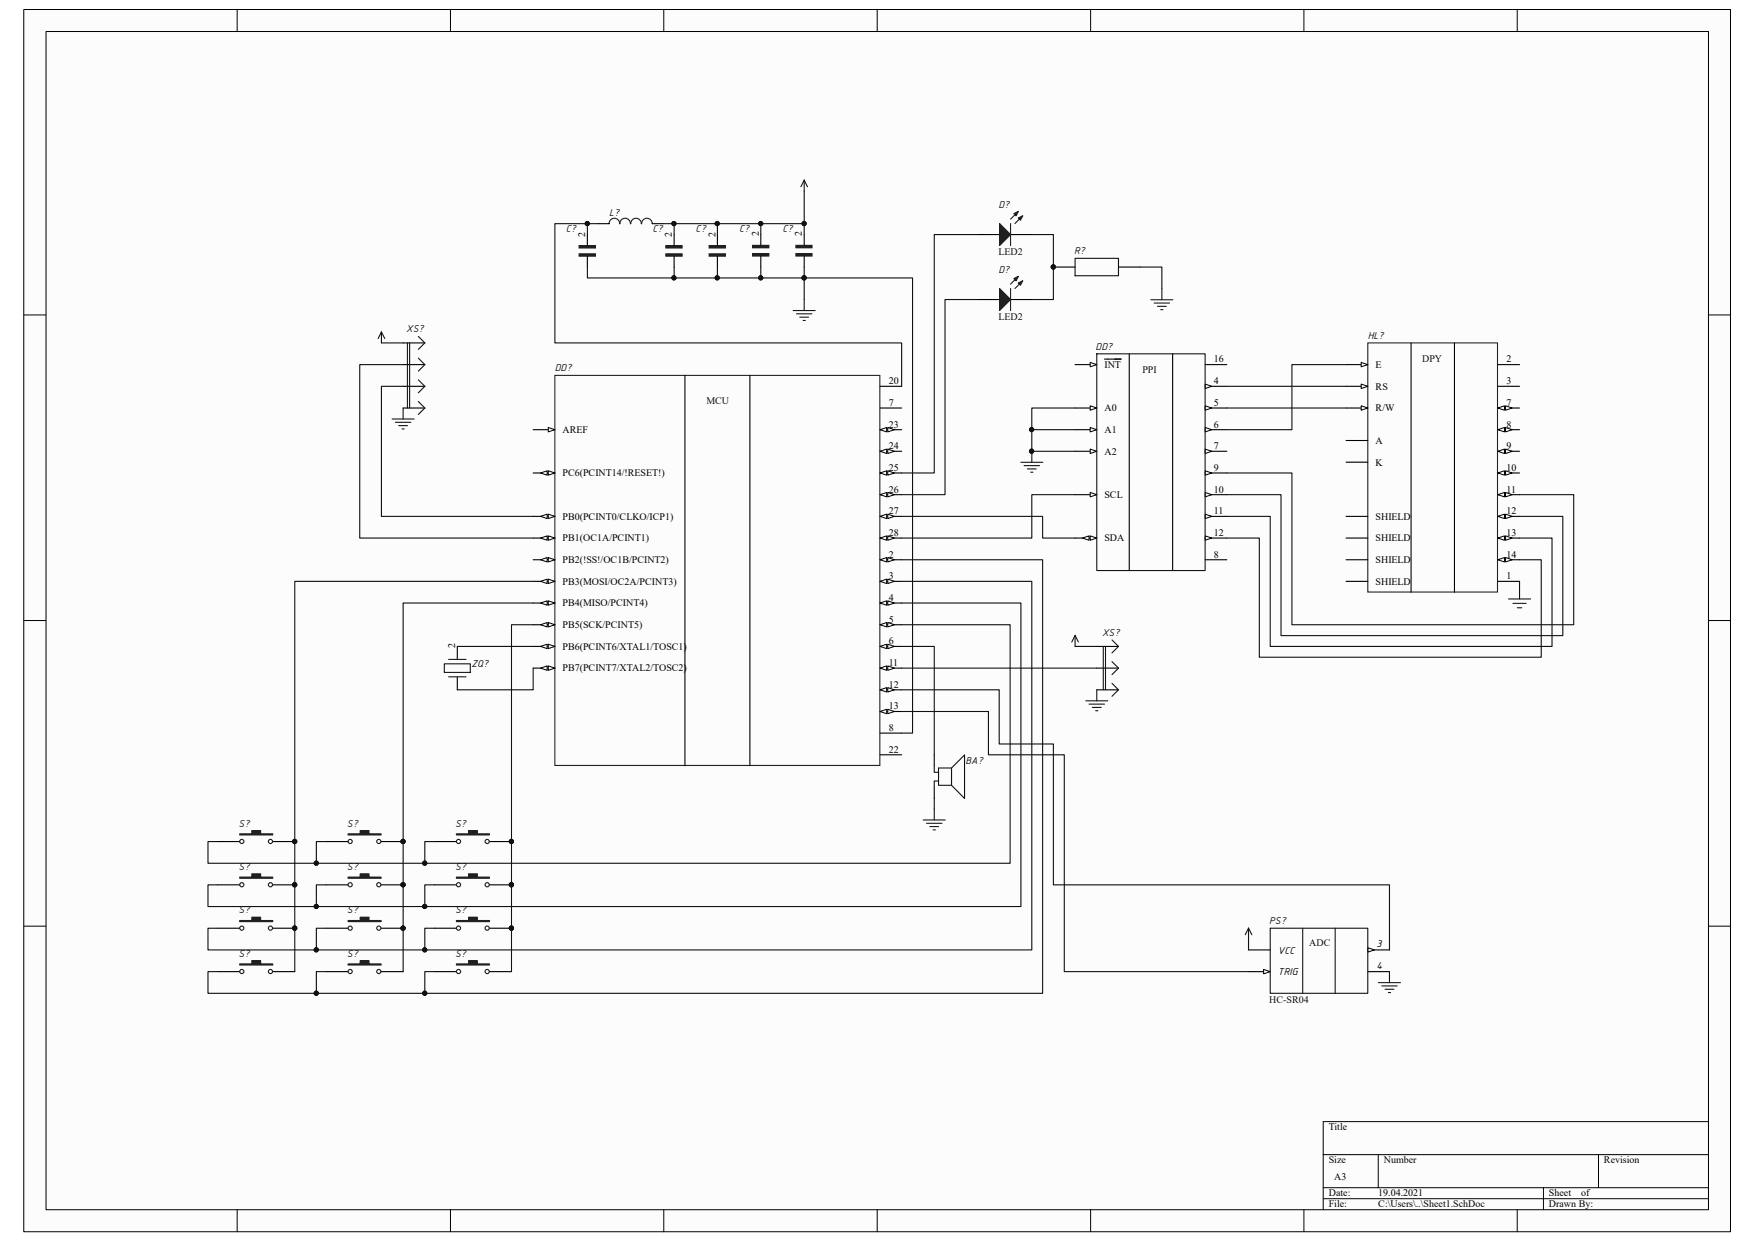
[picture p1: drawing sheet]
<svg xmlns="http://www.w3.org/2000/svg" width="297mm" height="210mm" viewBox="0 0 297 210" stroke-linecap="round" stroke-linejoin="round" font-family="sans-serif">
<path d="M4.1 1.7h288.8v206.7h-288.8z" fill="#fcfcfc"/>
<path d="M4 1.6h288.9v206.8h-288.9z" fill="none" stroke="#000" stroke-width=".17"/>
<path d="M7.8 5.4h281.3v199.3h-281.3z" fill="#fcfcfc"/>
<g fill="none" stroke="#000" stroke-width=".17">
<path d="M7.8 5.3h281.3v199.4h-281.3zM40.1 1.6v3.7M76.2 1.6v3.7M112.3 1.6v3.7M148.5 1.6v3.7M184.6 1.6v3.7M220.7 1.6v3.7M256.8 1.6v3.7M4 53.3h3.7M289.2 53.3h3.7M4 105h3.7M289.2 105h3.7"/>
<path d="M4 156.7h3.7M289.2 156.7h3.7M223.9 195.4h65.3M233.3 195.4v5.6M270.5 195.4v5.6M289.2 189.8h-65.3v14.9M40.1 204.7v3.7M76.2 204.7v3.7M112.3 204.7v3.7M148.5 204.7v3.7M184.6 204.7v3.7M220.7 204.7v3.7"/>
<path d="M223.9 201h65.3M223.9 202.9h65.3M256.8 204.7v3.7M261.2 201v3.7"/>
</g>
<path d="M36.8 142.4h3.8M46.2 142.4h3.7" fill="none" stroke="#000" stroke-width=".19"/>
<circle cx="49.9" cy="142.4" r=".35" fill="#0e0e0e" stroke="#0e0e0e" stroke-width=".17"/>
<path d="M40.6 141.1h2v-.5h1.5v.5h2.1v.2h-5.6z" fill-rule="evenodd" fill="#1c1c1c"/>
<g fill="none" stroke="#1c1c1c" stroke-width=".19">
<path d="M40.6 141.1h2v-.5h1.5v.5h2.1v.2h-5.6z"/>
<circle cx="40.9" cy="142.4" r=".35"/>
<circle cx="45.8" cy="142.4" r=".35"/>
</g>
<g fill="#0e0e0e" stroke="#0e0e0e" stroke-width=".17">
<circle cx="49.9" cy="142.4" r=".35"/>
<circle cx="49.9" cy="149.7" r=".35"/>
</g>
<path d="M36.8 149.7h3.8M46.2 149.7h3.7" fill="none" stroke="#000" stroke-width=".19"/>
<path d="M40.6 148.4h2v-.5h1.5v.5h2.1v.2h-5.6z" fill-rule="evenodd" fill="#1c1c1c"/>
<g fill="none" stroke="#1c1c1c" stroke-width=".19">
<path d="M40.6 148.4h2v-.5h1.5v.5h2.1v.2h-5.6z"/>
<circle cx="40.9" cy="149.7" r=".35"/>
<circle cx="45.8" cy="149.7" r=".35"/>
</g>
<g fill="#0e0e0e" stroke="#0e0e0e" stroke-width=".17">
<circle cx="49.9" cy="149.7" r=".35"/>
<circle cx="49.9" cy="157.1" r=".35"/>
</g>
<path d="M36.8 157.1h3.8M46.2 157.1h3.7" fill="none" stroke="#000" stroke-width=".19"/>
<path d="M40.6 155.8h2v-.6h1.5v.6h2.1v.2h-5.6z" fill-rule="evenodd" fill="#1c1c1c"/>
<g fill="none" stroke="#1c1c1c" stroke-width=".19">
<path d="M40.6 155.8h2v-.6h1.5v.6h2.1v.2h-5.6z"/>
<circle cx="40.9" cy="157.1" r=".35"/>
<circle cx="45.8" cy="157.1" r=".35"/>
</g>
<circle cx="49.9" cy="157.1" r=".35" fill="#0e0e0e" stroke="#0e0e0e" stroke-width=".17"/>
<path d="M36.8 164.4h3.8M46.2 164.4h3.7" fill="none" stroke="#000" stroke-width=".19"/>
<path d="M40.6 163.1h2v-.5h1.5v.5h2.1v.2h-5.6z" fill-rule="evenodd" fill="#1c1c1c"/>
<g fill="none" stroke="#1c1c1c" stroke-width=".19">
<path d="M40.6 163.1h2v-.5h1.5v.5h2.1v.2h-5.6z"/>
<circle cx="40.9" cy="164.4" r=".35"/>
<circle cx="45.8" cy="164.4" r=".35"/>
</g>
<path d="M55.2 142.4h3.7M64.5 142.4h3.7" fill="none" stroke="#000" stroke-width=".19"/>
<circle cx="68.2" cy="142.4" r=".35" fill="#0e0e0e" stroke="#0e0e0e" stroke-width=".17"/>
<path d="M58.9 141.1h2.1v-.5h1.4v.5h2.1v.2h-5.6z" fill-rule="evenodd" fill="#1c1c1c"/>
<g fill="none" stroke="#1c1c1c" stroke-width=".19">
<path d="M58.9 141.1h2.1v-.5h1.4v.5h2.1v.2h-5.6z"/>
<circle cx="59.3" cy="142.4" r=".35"/>
<circle cx="64.1" cy="142.4" r=".35"/>
</g>
<g fill="#0e0e0e" stroke="#0e0e0e" stroke-width=".17">
<circle cx="68.2" cy="142.4" r=".35"/>
<circle cx="68.2" cy="149.7" r=".35"/>
</g>
<path d="M55.2 149.7h3.7M64.5 149.7h3.7" fill="none" stroke="#000" stroke-width=".19"/>
<path d="M58.9 148.4h2.1v-.5h1.4v.5h2.1v.2h-5.6z" fill-rule="evenodd" fill="#1c1c1c"/>
<g fill="none" stroke="#1c1c1c" stroke-width=".19">
<path d="M58.9 148.4h2.1v-.5h1.4v.5h2.1v.2h-5.6z"/>
<circle cx="59.3" cy="149.7" r=".35"/>
<circle cx="64.1" cy="149.7" r=".35"/>
</g>
<g fill="#0e0e0e" stroke="#0e0e0e" stroke-width=".17">
<circle cx="68.2" cy="149.7" r=".35"/>
<circle cx="68.2" cy="157.1" r=".35"/>
</g>
<path d="M55.2 157.1h3.7M64.5 157.1h3.7" fill="none" stroke="#000" stroke-width=".19"/>
<path d="M58.9 155.8h2.1v-.6h1.4v.6h2.1v.2h-5.6z" fill-rule="evenodd" fill="#1c1c1c"/>
<g fill="none" stroke="#1c1c1c" stroke-width=".19">
<path d="M58.9 155.8h2.1v-.6h1.4v.6h2.1v.2h-5.6z"/>
<circle cx="59.3" cy="157.1" r=".35"/>
<circle cx="64.1" cy="157.1" r=".35"/>
</g>
<circle cx="68.2" cy="157.1" r=".35" fill="#0e0e0e" stroke="#0e0e0e" stroke-width=".17"/>
<path d="M55.2 164.4h3.7M64.5 164.4h3.7" fill="none" stroke="#000" stroke-width=".19"/>
<path d="M58.9 163.1h2.1v-.5h1.4v.5h2.1v.2h-5.6z" fill-rule="evenodd" fill="#1c1c1c"/>
<g fill="none" stroke="#1c1c1c" stroke-width=".19">
<path d="M58.9 163.1h2.1v-.5h1.4v.5h2.1v.2h-5.6z"/>
<circle cx="59.3" cy="164.4" r=".35"/>
<circle cx="64.1" cy="164.4" r=".35"/>
</g>
<path d="M73.5 142.4h3.7M82.8 142.4h3.8" fill="none" stroke="#000" stroke-width=".19"/>
<circle cx="86.5" cy="142.4" r=".35" fill="#0e0e0e" stroke="#0e0e0e" stroke-width=".17"/>
<path d="M77.2 141.1h2.1v-.5h1.5v.5h2v.2h-5.6z" fill-rule="evenodd" fill="#1c1c1c"/>
<g fill="none" stroke="#1c1c1c" stroke-width=".19">
<path d="M77.2 141.1h2.1v-.5h1.5v.5h2v.2h-5.6z"/>
<circle cx="77.6" cy="142.4" r=".35"/>
<circle cx="82.4" cy="142.4" r=".35"/>
</g>
<g fill="#0e0e0e" stroke="#0e0e0e" stroke-width=".17">
<circle cx="86.5" cy="142.4" r=".35"/>
<circle cx="86.5" cy="149.7" r=".35"/>
</g>
<path d="M73.5 149.7h3.7M82.8 149.7h3.8" fill="none" stroke="#000" stroke-width=".19"/>
<path d="M77.2 148.4h2.1v-.5h1.5v.5h2v.2h-5.6z" fill-rule="evenodd" fill="#1c1c1c"/>
<g fill="none" stroke="#1c1c1c" stroke-width=".19">
<path d="M77.2 148.4h2.1v-.5h1.5v.5h2v.2h-5.6z"/>
<circle cx="77.6" cy="149.7" r=".35"/>
<circle cx="82.4" cy="149.7" r=".35"/>
</g>
<g fill="#0e0e0e" stroke="#0e0e0e" stroke-width=".17">
<circle cx="86.5" cy="149.7" r=".35"/>
<circle cx="86.5" cy="157.1" r=".35"/>
</g>
<path d="M73.5 157.1h3.7M82.8 157.1h3.8" fill="none" stroke="#000" stroke-width=".19"/>
<path d="M77.2 155.8h2.1v-.6h1.5v.6h2v.2h-5.6z" fill-rule="evenodd" fill="#1c1c1c"/>
<g fill="none" stroke="#1c1c1c" stroke-width=".19">
<path d="M77.2 155.8h2.1v-.6h1.5v.6h2v.2h-5.6z"/>
<circle cx="77.6" cy="157.1" r=".35"/>
<circle cx="82.4" cy="157.1" r=".35"/>
</g>
<circle cx="86.5" cy="157.1" r=".35" fill="#0e0e0e" stroke="#0e0e0e" stroke-width=".17"/>
<path d="M73.5 164.4h3.7M82.8 164.4h3.8" fill="none" stroke="#000" stroke-width=".19"/>
<path d="M77.2 163.1h2.1v-.5h1.5v.5h2v.2h-5.6z" fill-rule="evenodd" fill="#1c1c1c"/>
<g fill="none" stroke="#1c1c1c" stroke-width=".19">
<path d="M77.2 163.1h2.1v-.5h1.5v.5h2v.2h-5.6z"/>
<circle cx="77.6" cy="164.4" r=".35"/>
<circle cx="82.4" cy="164.4" r=".35"/>
</g>
<path d="M231.5 58h21.9v42.2h-21.9z" fill="none" stroke="#262626" stroke-width=".19"/>
<path d="M227.8 61.7h3.7" fill="none" stroke="#000" stroke-width=".19"/>
<path d="M230.4 61.3l1.1 .4-1.1 .4z" fill="#fcfcfc"/>
<path d="M230.4 61.3l1.1 .4-1.1 .4z" fill="none" stroke="#000" stroke-width=".17"/>
<path d="M227.8 65.4h3.7" fill="none" stroke="#000" stroke-width=".19"/>
<path d="M230.4 65l1.1 .4-1.1 .3z" fill="#fcfcfc"/>
<path d="M230.4 65l1.1 .4-1.1 .3z" fill="none" stroke="#000" stroke-width=".17"/>
<path d="M227.8 69h3.7" fill="none" stroke="#000" stroke-width=".19"/>
<path d="M230.4 68.7l1.1 .3-1.1 .4z" fill="#fcfcfc"/>
<path d="M230.4 68.7l1.1 .3-1.1 .4z" fill="none" stroke="#000" stroke-width=".17"/>
<path d="M227.8 74.5h3.7M227.8 78.2h3.7M253.5 61.7h3.7M253.5 65.4h3.7M253.5 69h3.7M227.8 87.4h3.7M227.8 91.1h3.7M227.8 94.7h3.7M227.8 98.4h3.7" fill="none" stroke="#000" stroke-width=".19"/>
<path d="M253.5 69l1.1-.3v.7z" fill="#fcfcfc"/>
<path d="M253.5 69l1.1-.3v.7z" fill="none" stroke="#000" stroke-width=".17"/>
<path d="M254.8 68.7l1.1 .3-1.1 .4z" fill="#fcfcfc"/>
<path d="M254.8 68.7l1.1 .3-1.1 .4z" fill="none" stroke="#000" stroke-width=".17"/>
<path d="M253.5 72.7h3.7" fill="none" stroke="#000" stroke-width=".19"/>
<path d="M253.5 72.7l1.1-.4v.8z" fill="#fcfcfc"/>
<path d="M253.5 72.7l1.1-.4v.8z" fill="none" stroke="#000" stroke-width=".17"/>
<path d="M254.8 72.3l1.1 .4-1.1 .4z" fill="#fcfcfc"/>
<path d="M254.8 72.3l1.1 .4-1.1 .4z" fill="none" stroke="#000" stroke-width=".17"/>
<path d="M253.5 76.4h3.7" fill="none" stroke="#000" stroke-width=".19"/>
<path d="M253.5 76.4l1.1-.4v.7z" fill="#fcfcfc"/>
<path d="M253.5 76.4l1.1-.4v.7z" fill="none" stroke="#000" stroke-width=".17"/>
<path d="M254.8 76l1.1 .4-1.1 .3z" fill="#fcfcfc"/>
<path d="M254.8 76l1.1 .4-1.1 .3z" fill="none" stroke="#000" stroke-width=".17"/>
<path d="M253.5 80h3.7" fill="none" stroke="#000" stroke-width=".19"/>
<path d="M253.5 80l1.1-.3v.7z" fill="#fcfcfc"/>
<path d="M253.5 80l1.1-.3v.7z" fill="none" stroke="#000" stroke-width=".17"/>
<path d="M254.8 79.7l1.1 .3-1.1 .4z" fill="#fcfcfc"/>
<path d="M254.8 79.7l1.1 .3-1.1 .4z" fill="none" stroke="#000" stroke-width=".17"/>
<path d="M253.5 83.7h3.7" fill="none" stroke="#000" stroke-width=".19"/>
<path d="M253.5 83.7l1.1-.4v.8z" fill="#fcfcfc"/>
<path d="M253.5 83.7l1.1-.4v.8z" fill="none" stroke="#000" stroke-width=".17"/>
<path d="M254.8 83.3l1.1 .4-1.1 .4z" fill="#fcfcfc"/>
<path d="M254.8 83.3l1.1 .4-1.1 .4z" fill="none" stroke="#000" stroke-width=".17"/>
<path d="M253.5 87.4h3.7" fill="none" stroke="#000" stroke-width=".19"/>
<path d="M253.5 87.4l1.1-.4v.8z" fill="#fcfcfc"/>
<path d="M253.5 87.4l1.1-.4v.8z" fill="none" stroke="#000" stroke-width=".17"/>
<path d="M254.8 87l1.1 .4-1.1 .4z" fill="#fcfcfc"/>
<path d="M254.8 87l1.1 .4-1.1 .4z" fill="none" stroke="#000" stroke-width=".17"/>
<path d="M253.5 91.1h3.7" fill="none" stroke="#000" stroke-width=".19"/>
<path d="M253.5 91.1l1.1-.4v.7z" fill="#fcfcfc"/>
<path d="M253.5 91.1l1.1-.4v.7z" fill="none" stroke="#000" stroke-width=".17"/>
<path d="M254.8 90.7l1.1 .4-1.1 .3z" fill="#fcfcfc"/>
<path d="M254.8 90.7l1.1 .4-1.1 .3z" fill="none" stroke="#000" stroke-width=".17"/>
<path d="M253.5 94.7h3.7" fill="none" stroke="#000" stroke-width=".19"/>
<path d="M253.5 94.7l1.1-.3v.7z" fill="#fcfcfc"/>
<path d="M253.5 94.7l1.1-.3v.7z" fill="none" stroke="#000" stroke-width=".17"/>
<path d="M254.8 94.4l1.1 .3-1.1 .4z" fill="#fcfcfc"/>
<path d="M254.8 94.4l1.1 .3-1.1 .4z" fill="none" stroke="#000" stroke-width=".17"/>
<path d="M238.8 58v42.2M246.1 58v42.2M181.9 61.7h3.7M253.5 98.4h3.7" fill="none" stroke="#000" stroke-width=".19"/>
<path d="M184.5 61.3l1.1 .4-1.1 .4z" fill="#fcfcfc"/>
<path d="M184.5 61.3l1.1 .4-1.1 .4z" fill="none" stroke="#000" stroke-width=".17"/>
<path d="M181.9 69h3.7M186.9 60.8h2.8" fill="none" stroke="#000" stroke-width=".19"/>
<path d="M184.5 68.7l1.1 .3-1.1 .4z" fill="#fcfcfc"/>
<path d="M184.5 68.7l1.1 .3-1.1 .4z" fill="none" stroke="#000" stroke-width=".17"/>
<path d="M181.9 72.7h3.7" fill="none" stroke="#000" stroke-width=".19"/>
<path d="M184.5 72.3l1.1 .4-1.1 .4z" fill="#fcfcfc"/>
<path d="M184.5 72.3l1.1 .4-1.1 .4z" fill="none" stroke="#000" stroke-width=".17"/>
<path d="M181.9 76.4h3.7" fill="none" stroke="#000" stroke-width=".19"/>
<path d="M184.5 76l1.1 .4-1.1 .3z" fill="#fcfcfc"/>
<path d="M184.5 76l1.1 .4-1.1 .3z" fill="none" stroke="#000" stroke-width=".17"/>
<path d="M181.9 83.7h3.7" fill="none" stroke="#000" stroke-width=".19"/>
<path d="M184.5 83.3l1.1 .4-1.1 .4z" fill="#fcfcfc"/>
<path d="M184.5 83.3l1.1 .4-1.1 .4z" fill="none" stroke="#000" stroke-width=".17"/>
<path d="M181.9 91.1h3.7" fill="none" stroke="#000" stroke-width=".19"/>
<path d="M184.5 90.7l1.1 .4-1.1 .3z" fill="#fcfcfc"/>
<path d="M184.5 90.7l1.1 .4-1.1 .3z" fill="none" stroke="#000" stroke-width=".17"/>
<path d="M183.2 91.1l1.1-.4v.7z" fill="#fcfcfc"/>
<path d="M183.2 91.1l1.1-.4v.7z" fill="none" stroke="#000" stroke-width=".17"/>
<path d="M204 61.7h3.6M204 65.4h3.6" fill="none" stroke="#000" stroke-width=".19"/>
<path d="M204 65l1.1 .4-1.1 .3z" fill="#fcfcfc"/>
<path d="M204 65l1.1 .4-1.1 .3z" fill="none" stroke="#000" stroke-width=".17"/>
<path d="M204 69h3.6" fill="none" stroke="#000" stroke-width=".19"/>
<path d="M204 68.7l1.1 .3-1.1 .4z" fill="#fcfcfc"/>
<path d="M204 68.7l1.1 .3-1.1 .4z" fill="none" stroke="#000" stroke-width=".17"/>
<path d="M204 72.7h3.6" fill="none" stroke="#000" stroke-width=".19"/>
<path d="M204 72.3l1.1 .4-1.1 .4z" fill="#fcfcfc"/>
<path d="M204 72.3l1.1 .4-1.1 .4z" fill="none" stroke="#000" stroke-width=".17"/>
<path d="M204 76.4h3.6" fill="none" stroke="#000" stroke-width=".19"/>
<path d="M204 76l1.1 .4-1.1 .3z" fill="#fcfcfc"/>
<path d="M204 76l1.1 .4-1.1 .3z" fill="none" stroke="#000" stroke-width=".17"/>
<path d="M204 80h3.6" fill="none" stroke="#000" stroke-width=".19"/>
<path d="M204 79.7l1.1 .3-1.1 .4z" fill="#fcfcfc"/>
<path d="M204 79.7l1.1 .3-1.1 .4z" fill="none" stroke="#000" stroke-width=".17"/>
<path d="M204 83.7h3.6" fill="none" stroke="#000" stroke-width=".19"/>
<path d="M204 83.3l1.1 .4-1.1 .4z" fill="#fcfcfc"/>
<path d="M204 83.3l1.1 .4-1.1 .4z" fill="none" stroke="#000" stroke-width=".17"/>
<path d="M204 87.4h3.6" fill="none" stroke="#000" stroke-width=".19"/>
<path d="M204 87l1.1 .4-1.1 .4z" fill="#fcfcfc"/>
<path d="M204 87l1.1 .4-1.1 .4z" fill="none" stroke="#000" stroke-width=".17"/>
<path d="M204 91.1h3.6" fill="none" stroke="#000" stroke-width=".19"/>
<path d="M204 90.7l1.1 .4-1.1 .3z" fill="#fcfcfc"/>
<path d="M204 90.7l1.1 .4-1.1 .3z" fill="none" stroke="#000" stroke-width=".17"/>
<path d="M191.1 59.9v36.7M198.5 59.9v36.7M90.2 72.7h3.7M204 94.7h3.6" fill="none" stroke="#000" stroke-width=".19"/>
<path d="M185.6 59.9h18.4v36.7h-18.4zM172.8 78.2h3.7M173.3 78.8h2.6M173.9 79.4h1.5M174.4 79.9h.4M174.6 76.4v1.8M257.2 98.4v3M255.3 101.4h3.7M256 102.1h2.3M256.8 102.9h.7" fill="none" stroke="#151515" stroke-width=".19"/>
<circle cx="174.6" cy="76.4" r=".35" fill="#0e0e0e" stroke="#0e0e0e" stroke-width=".17"/>
<path d="M93.9 63.5h55v66h-55z" fill="none" stroke="#262626" stroke-width=".19"/>
<path d="M92.8 72.3l1.1 .4-1.1 .4z" fill="#fcfcfc"/>
<path d="M92.8 72.3l1.1 .4-1.1 .4z" fill="none" stroke="#000" stroke-width=".17"/>
<path d="M90.2 80h3.7" fill="none" stroke="#000" stroke-width=".19"/>
<path d="M92.8 79.7l1.1 .3-1.1 .4z" fill="#fcfcfc"/>
<path d="M92.8 79.7l1.1 .3-1.1 .4z" fill="none" stroke="#000" stroke-width=".17"/>
<path d="M91.5 80l1.1-.3v.7z" fill="#fcfcfc"/>
<path d="M91.5 80l1.1-.3v.7z" fill="none" stroke="#000" stroke-width=".17"/>
<path d="M90.2 87.4h3.7" fill="none" stroke="#000" stroke-width=".19"/>
<path d="M92.8 87l1.1 .4-1.1 .4z" fill="#fcfcfc"/>
<path d="M92.8 87l1.1 .4-1.1 .4z" fill="none" stroke="#000" stroke-width=".17"/>
<path d="M91.5 87.4l1.1-.4v.8z" fill="#fcfcfc"/>
<path d="M91.5 87.4l1.1-.4v.8z" fill="none" stroke="#000" stroke-width=".17"/>
<path d="M90.2 91.1h3.7" fill="none" stroke="#000" stroke-width=".19"/>
<path d="M92.8 90.7l1.1 .4-1.1 .3z" fill="#fcfcfc"/>
<path d="M92.8 90.7l1.1 .4-1.1 .3z" fill="none" stroke="#000" stroke-width=".17"/>
<path d="M91.5 91.1l1.1-.4v.7z" fill="#fcfcfc"/>
<path d="M91.5 91.1l1.1-.4v.7z" fill="none" stroke="#000" stroke-width=".17"/>
<path d="M90.2 94.7h3.7" fill="none" stroke="#000" stroke-width=".19"/>
<path d="M92.8 94.4l1.1 .3-1.1 .4z" fill="#fcfcfc"/>
<path d="M92.8 94.4l1.1 .3-1.1 .4z" fill="none" stroke="#000" stroke-width=".17"/>
<path d="M91.5 94.7l1.1-.3v.7z" fill="#fcfcfc"/>
<path d="M91.5 94.7l1.1-.3v.7z" fill="none" stroke="#000" stroke-width=".17"/>
<path d="M90.2 98.4h3.7" fill="none" stroke="#000" stroke-width=".19"/>
<path d="M92.8 98l1.1 .4-1.1 .4z" fill="#fcfcfc"/>
<path d="M92.8 98l1.1 .4-1.1 .4z" fill="none" stroke="#000" stroke-width=".17"/>
<path d="M91.5 98.4l1.1-.4v.8z" fill="#fcfcfc"/>
<path d="M91.5 98.4l1.1-.4v.8z" fill="none" stroke="#000" stroke-width=".17"/>
<path d="M90.2 102.1h3.7" fill="none" stroke="#000" stroke-width=".19"/>
<path d="M92.8 101.7l1.1 .4-1.1 .3z" fill="#fcfcfc"/>
<path d="M92.8 101.7l1.1 .4-1.1 .3z" fill="none" stroke="#000" stroke-width=".17"/>
<path d="M91.5 102.1l1.1-.4v.7z" fill="#fcfcfc"/>
<path d="M91.5 102.1l1.1-.4v.7z" fill="none" stroke="#000" stroke-width=".17"/>
<path d="M90.2 105.7h3.7" fill="none" stroke="#000" stroke-width=".19"/>
<path d="M92.8 105.4l1.1 .3-1.1 .4z" fill="#fcfcfc"/>
<path d="M92.8 105.4l1.1 .3-1.1 .4z" fill="none" stroke="#000" stroke-width=".17"/>
<path d="M91.5 105.7l1.1-.3v.7z" fill="#fcfcfc"/>
<path d="M91.5 105.7l1.1-.3v.7z" fill="none" stroke="#000" stroke-width=".17"/>
<path d="M90.2 109.4h3.7" fill="none" stroke="#000" stroke-width=".19"/>
<path d="M92.8 109l1.1 .4-1.1 .4z" fill="#fcfcfc"/>
<path d="M92.8 109l1.1 .4-1.1 .4z" fill="none" stroke="#000" stroke-width=".17"/>
<path d="M91.5 109.4l1.1-.4v.8z" fill="#fcfcfc"/>
<path d="M91.5 109.4l1.1-.4v.8z" fill="none" stroke="#000" stroke-width=".17"/>
<path d="M90.2 113.1h3.7" fill="none" stroke="#000" stroke-width=".19"/>
<path d="M92.8 112.7l1.1 .4-1.1 .3z" fill="#fcfcfc"/>
<path d="M92.8 112.7l1.1 .4-1.1 .3z" fill="none" stroke="#000" stroke-width=".17"/>
<path d="M91.5 113.1l1.1-.4v.7z" fill="#fcfcfc"/>
<path d="M91.5 113.1l1.1-.4v.7z" fill="none" stroke="#000" stroke-width=".17"/>
<path d="M148.9 65.4h3.7M148.9 69h3.7M148.9 72.7h3.7" fill="none" stroke="#000" stroke-width=".19"/>
<path d="M148.9 72.7l1.2-.4v.8z" fill="#fcfcfc"/>
<path d="M148.9 72.7l1.2-.4v.8z" fill="none" stroke="#000" stroke-width=".17"/>
<path d="M150.2 72.3l1.2 .4-1.2 .4z" fill="#fcfcfc"/>
<path d="M150.2 72.3l1.2 .4-1.2 .4z" fill="none" stroke="#000" stroke-width=".17"/>
<path d="M148.9 76.4h3.7" fill="none" stroke="#000" stroke-width=".19"/>
<path d="M148.9 76.4l1.2-.4v.7z" fill="#fcfcfc"/>
<path d="M148.9 76.4l1.2-.4v.7z" fill="none" stroke="#000" stroke-width=".17"/>
<path d="M150.2 76l1.2 .4-1.2 .3z" fill="#fcfcfc"/>
<path d="M150.2 76l1.2 .4-1.2 .3z" fill="none" stroke="#000" stroke-width=".17"/>
<path d="M148.9 80h3.7" fill="none" stroke="#000" stroke-width=".19"/>
<path d="M148.9 80l1.2-.3v.7z" fill="#fcfcfc"/>
<path d="M148.9 80l1.2-.3v.7z" fill="none" stroke="#000" stroke-width=".17"/>
<path d="M150.2 79.7l1.2 .3-1.2 .4z" fill="#fcfcfc"/>
<path d="M150.2 79.7l1.2 .3-1.2 .4z" fill="none" stroke="#000" stroke-width=".17"/>
<path d="M148.9 83.7h3.7" fill="none" stroke="#000" stroke-width=".19"/>
<path d="M148.9 83.7l1.2-.4v.8z" fill="#fcfcfc"/>
<path d="M148.9 83.7l1.2-.4v.8z" fill="none" stroke="#000" stroke-width=".17"/>
<path d="M150.2 83.3l1.2 .4-1.2 .4z" fill="#fcfcfc"/>
<path d="M150.2 83.3l1.2 .4-1.2 .4z" fill="none" stroke="#000" stroke-width=".17"/>
<path d="M148.9 87.4h3.7" fill="none" stroke="#000" stroke-width=".19"/>
<path d="M148.9 87.4l1.2-.4v.8z" fill="#fcfcfc"/>
<path d="M148.9 87.4l1.2-.4v.8z" fill="none" stroke="#000" stroke-width=".17"/>
<path d="M150.2 87l1.2 .4-1.2 .4z" fill="#fcfcfc"/>
<path d="M150.2 87l1.2 .4-1.2 .4z" fill="none" stroke="#000" stroke-width=".17"/>
<path d="M148.9 91.1h3.7" fill="none" stroke="#000" stroke-width=".19"/>
<path d="M148.9 91.1l1.2-.4v.7z" fill="#fcfcfc"/>
<path d="M148.9 91.1l1.2-.4v.7z" fill="none" stroke="#000" stroke-width=".17"/>
<path d="M150.2 90.7l1.2 .4-1.2 .3z" fill="#fcfcfc"/>
<path d="M150.2 90.7l1.2 .4-1.2 .3z" fill="none" stroke="#000" stroke-width=".17"/>
<path d="M148.9 94.7h3.7" fill="none" stroke="#000" stroke-width=".19"/>
<path d="M148.9 94.7l1.2-.3v.7z" fill="#fcfcfc"/>
<path d="M148.9 94.7l1.2-.3v.7z" fill="none" stroke="#000" stroke-width=".17"/>
<path d="M150.2 94.4l1.2 .3-1.2 .4z" fill="#fcfcfc"/>
<path d="M150.2 94.4l1.2 .3-1.2 .4z" fill="none" stroke="#000" stroke-width=".17"/>
<path d="M148.9 98.4h3.7" fill="none" stroke="#000" stroke-width=".19"/>
<path d="M148.9 98.4l1.2-.4v.8z" fill="#fcfcfc"/>
<path d="M148.9 98.4l1.2-.4v.8z" fill="none" stroke="#000" stroke-width=".17"/>
<path d="M150.2 98l1.2 .4-1.2 .4z" fill="#fcfcfc"/>
<path d="M150.2 98l1.2 .4-1.2 .4z" fill="none" stroke="#000" stroke-width=".17"/>
<path d="M148.9 102.1h3.7" fill="none" stroke="#000" stroke-width=".19"/>
<path d="M148.9 102.1l1.2-.4v.7z" fill="#fcfcfc"/>
<path d="M148.9 102.1l1.2-.4v.7z" fill="none" stroke="#000" stroke-width=".17"/>
<path d="M150.2 101.7l1.2 .4-1.2 .3z" fill="#fcfcfc"/>
<path d="M150.2 101.7l1.2 .4-1.2 .3z" fill="none" stroke="#000" stroke-width=".17"/>
<path d="M148.9 105.7h3.7" fill="none" stroke="#000" stroke-width=".19"/>
<path d="M148.9 105.7l1.2-.3v.7z" fill="#fcfcfc"/>
<path d="M148.9 105.7l1.2-.3v.7z" fill="none" stroke="#000" stroke-width=".17"/>
<path d="M150.2 105.4l1.2 .3-1.2 .4z" fill="#fcfcfc"/>
<path d="M150.2 105.4l1.2 .3-1.2 .4z" fill="none" stroke="#000" stroke-width=".17"/>
<path d="M148.9 109.4h3.7" fill="none" stroke="#000" stroke-width=".19"/>
<path d="M148.9 109.4l1.2-.4v.8z" fill="#fcfcfc"/>
<path d="M148.9 109.4l1.2-.4v.8z" fill="none" stroke="#000" stroke-width=".17"/>
<path d="M150.2 109l1.2 .4-1.2 .4z" fill="#fcfcfc"/>
<path d="M150.2 109l1.2 .4-1.2 .4z" fill="none" stroke="#000" stroke-width=".17"/>
<path d="M148.9 113.1h3.7" fill="none" stroke="#000" stroke-width=".19"/>
<path d="M148.9 113.1l1.2-.4v.7z" fill="#fcfcfc"/>
<path d="M148.9 113.1l1.2-.4v.7z" fill="none" stroke="#000" stroke-width=".17"/>
<path d="M150.2 112.7l1.2 .4-1.2 .3z" fill="#fcfcfc"/>
<path d="M150.2 112.7l1.2 .4-1.2 .3z" fill="none" stroke="#000" stroke-width=".17"/>
<path d="M148.9 116.7h3.7" fill="none" stroke="#000" stroke-width=".19"/>
<path d="M148.9 116.7l1.2-.3v.7z" fill="#fcfcfc"/>
<path d="M148.9 116.7l1.2-.3v.7z" fill="none" stroke="#000" stroke-width=".17"/>
<path d="M150.2 116.4l1.2 .3-1.2 .4z" fill="#fcfcfc"/>
<path d="M150.2 116.4l1.2 .3-1.2 .4z" fill="none" stroke="#000" stroke-width=".17"/>
<path d="M148.9 120.4h3.7" fill="none" stroke="#000" stroke-width=".19"/>
<path d="M148.9 120.4l1.2-.4v.8z" fill="#fcfcfc"/>
<path d="M148.9 120.4l1.2-.4v.8z" fill="none" stroke="#000" stroke-width=".17"/>
<path d="M150.2 120l1.2 .4-1.2 .4z" fill="#fcfcfc"/>
<path d="M150.2 120l1.2 .4-1.2 .4z" fill="none" stroke="#000" stroke-width=".17"/>
<g fill="none" stroke="#000" stroke-width=".19">
<path d="M68.2 58h3.7M68.2 61.7h3.7M68.2 65.4h3.7M68.2 69h3.7M115.9 63.5v66.1M126.9 63.5v66.1M185.6 109.4h3.7M185.6 113.1h3.7M185.6 116.7h3.7M148.9 124.1h3.7M148.9 127.7h3.7M211.3 160.8h3.7"/>
<path d="M211.3 164.4h3.7"/>
</g>
<g fill="none" stroke="#151515" stroke-width=".19">
<path d="M64.6 56.2l-.6 1.1M64.6 56.2l.5 1.1M64.6 56.2v1.8M69 58v11M69.3 58v11M70.8 56.9l1.1 1.1-1.1 1.1M66.4 70.9h3.7M66.9 71.5h2.6M67.5 72h1.5M68 72.6h.4M68.2 69v1.9M70.8 60.6l1.1 1.1-1.1 1.1"/>
<path d="M70.8 64.3l1.1 1.1-1.1 1.1M70.8 67.9l1.1 1.1-1.1 1.1M181.9 107.5l-.5 1.2M181.9 107.5l.6 1.2M181.9 107.5v1.9M183.8 118.6h3.7M184.3 119.2h2.6M184.9 119.7h1.5M185.6 116.7v1.9M186.7 109.4v7.3M187.1 109.4v7.3M188.2 108.3l1.1 1.1-1.1 1.1"/>
<path d="M188.2 112l1.1 1.1-1.1 1.1M188.2 115.6l1.1 1.1-1.1 1.1M156.2 138.8h3.8M156.8 139.3h2.6M157.4 139.9h1.5M158.1 136.9v1.9M185.4 120.3h.4M157.9 140.4h.4"/>
</g>
<path d="M213.8 164.1l1.2 .3-1.2 .4z" fill="#fcfcfc"/>
<path d="M213.8 164.1l1.2 .3-1.2 .4z" fill="none" stroke="#000" stroke-width=".17"/>
<path d="M231.5 160.8h3.7" fill="none" stroke="#000" stroke-width=".19"/>
<path d="M231.5 160.4l1.1 .4-1.1 .3z" fill="#fcfcfc"/>
<path d="M231.5 160.4l1.1 .4-1.1 .3z" fill="none" stroke="#000" stroke-width=".17"/>
<path d="M165.4 39.7h3.8M171 39.7h3.8M231.5 164.4h3.7" fill="none" stroke="#000" stroke-width=".19"/>
<path d="M211.3 157.1l-.6 1.1M211.3 157.1l.6 1.1M211.3 157.1v1.8M215 157.1h16.5v11h-16.5zM220.5 157.1v11M226 157.1v11M233.3 166.3h3.7M233.8 166.9h2.7M234.4 167.4h1.5M235 168h.3M235.2 164.4v1.9" fill="none" stroke="#151515" stroke-width=".19"/>
<path d="M169.2 37.8l1.8 1.9-1.8 1.9z" fill="#1c1c1c"/>
<path d="M169.2 37.8l1.8 1.9-1.8 1.9zM172.3 35.8l-1.3 1.3M173.1 36.5l-1.3 1.3" fill="none" stroke="#1c1c1c" stroke-width=".19"/>
<path d="M172.3 36.9l.8-.4-.4 .8z" fill="#1c1c1c"/>
<path d="M172.3 36.9l.8-.4-.4 .8z" fill="none" stroke="#1c1c1c" stroke-width=".19"/>
<path d="M171.6 36.2l.7-.4-.3 .7z" fill="#1c1c1c"/>
<path d="M171 37.8v3.8M171.6 36.2l.7-.4-.3 .7z" fill="none" stroke="#1c1c1c" stroke-width=".19"/>
<path d="M165.4 50.7h3.8M171 50.7h3.8" fill="none" stroke="#000" stroke-width=".19"/>
<path d="M169.2 48.8l1.8 1.9-1.8 1.9z" fill="#1c1c1c"/>
<path d="M169.2 48.8l1.8 1.9-1.8 1.9zM172.3 46.8l-1.3 1.3M173.1 47.5l-1.3 1.3" fill="none" stroke="#1c1c1c" stroke-width=".19"/>
<path d="M172.3 47.9l.8-.4-.4 .8z" fill="#1c1c1c"/>
<path d="M172.3 47.9l.8-.4-.4 .8z" fill="none" stroke="#1c1c1c" stroke-width=".19"/>
<path d="M171.6 47.1l.7-.3-.3 .7z" fill="#1c1c1c"/>
<path d="M106.7 37.8v.1a.9 .9 0 0 0-.9-1 .9 .9 0 0 0-.9 1 .9 .9 0 0 0-.9-1 .9 .9 0 0 0-.9 1M108.5 37.8v.1a.9 .9 0 0 0-.9-1 .9 .9 0 0 0-.9 1M110.4 37.8v.1a.9 .9 0 0 0-.9-1 .9 .9 0 0 0-.9 1M171 48.8v3.8M171.6 47.1l.7-.3-.3 .7z" fill="none" stroke="#1c1c1c" stroke-width=".19"/>
<g fill="none" stroke="#151515" stroke-width=".19">
<path d="M136.1 30.5l-.6 1.1M136.1 30.5l.6 1.1M136.1 30.5v1.9M134.2 52.6h3.8M134.8 53.1h2.6M135.4 53.7h1.4M135.9 54.2h.4M136.1 50.7v1.9M181.9 43.7h7.4v3h-7.4zM194.8 50.7h3.7M195.3 51.3h2.6M195.9 51.8h1.5"/>
<path d="M196.4 52.4h.4M196.6 48.9v1.8M75.2 112.3h4.4v1.5h-4.4zM75.9 114.5h3M75.9 111.6h3M77.4 111.2v.4M77.4 114.5v.4M158.1 129.6v1.1h.7v-.7h2.2v2.9h-2.2v-2.2M158.8 132.2h-.7v1.1M161 130l2.2-2.2v7.3l-2.2-2.2"/>
</g>
<g fill="none" stroke="#000" stroke-width=".19">
<path d="M99.4 39.7v1.8M101.2 37.9h1.9M110.4 37.9h1.8M114.1 39.7v1.8M121.4 39.7v1.8M128.8 39.7v1.8M136.1 39.7v1.8M99.4 43.4v1.8M114.1 43.4v1.8M121.4 43.4v1.8M128.8 43.4v1.8M136.1 43.4v1.8"/>
<path d="M178.3 45.2h3.6M189.3 45.2h3.7M77.4 109.4v1.8M77.4 114.9v1.8M158.1 127.7v1.9M158.1 133.3v1.8"/>
</g>
<g fill="#0e0e0e" stroke="#0e0e0e" stroke-width=".17">
<circle cx="178.3" cy="45.2" r=".35"/>
<circle cx="53.5" cy="146.1" r=".35"/>
<circle cx="53.5" cy="153.4" r=".35"/>
<circle cx="53.5" cy="160.7" r=".35"/>
<circle cx="53.5" cy="168.1" r=".35"/>
<circle cx="174.6" cy="72.7" r=".35"/>
<circle cx="174.6" cy="76.4" r=".35"/>
<circle cx="71.9" cy="146.1" r=".35"/>
<circle cx="71.9" cy="153.4" r=".35"/>
<circle cx="71.9" cy="160.7" r=".35"/>
<circle cx="71.9" cy="168.1" r=".35"/>
<circle cx="99.4" cy="37.8" r=".35"/>
<circle cx="128.7" cy="37.8" r=".35"/>
<circle cx="121.4" cy="37.8" r=".35"/>
<circle cx="114.1" cy="37.8" r=".35"/>
<circle cx="128.7" cy="47" r=".35"/>
<circle cx="121.4" cy="47" r=".35"/>
<circle cx="114.1" cy="47" r=".35"/>
<circle cx="136.1" cy="37.8" r=".35"/>
<circle cx="136.1" cy="47" r=".35"/>
<circle cx="86.5" cy="157.1" r=".35"/>
<circle cx="86.5" cy="149.7" r=".35"/>
<circle cx="86.5" cy="142.4" r=".35"/>
<circle cx="68.2" cy="157.1" r=".35"/>
<circle cx="68.2" cy="149.7" r=".35"/>
<circle cx="68.2" cy="142.4" r=".35"/>
<circle cx="49.9" cy="157.1" r=".35"/>
<circle cx="49.9" cy="149.7" r=".35"/>
<circle cx="49.9" cy="142.4" r=".35"/>
</g>
<g fill="#1c1c1c" stroke="#1c1c1c" stroke-width=".19">
<path d="M98 43h2.8v.3h-2.8z" fill-rule="evenodd"/>
<path d="M98 41.6h2.8v.4h-2.8z" fill-rule="evenodd"/>
<path d="M112.7 43h2.7v.3h-2.7z" fill-rule="evenodd"/>
<path d="M112.7 41.6h2.7v.4h-2.7z" fill-rule="evenodd"/>
<path d="M120 43h2.8v.3h-2.8z" fill-rule="evenodd"/>
<path d="M120 41.6h2.8v.4h-2.8z" fill-rule="evenodd"/>
<path d="M127.4 42.9h2.7v.4h-2.7z" fill-rule="evenodd"/>
<path d="M127.4 41.5h2.7v.4h-2.7z" fill-rule="evenodd"/>
<path d="M134.7 42.9h2.7v.4h-2.7z" fill-rule="evenodd"/>
<path d="M134.7 41.5h2.7v.4h-2.7z" fill-rule="evenodd"/>
</g>
<g fill="none" stroke="#0e0e0e" stroke-width=".19">
<path d="M99.4 37.9h-5.5v20.1h58.7v7.4M101.2 37.9h-1.8v1.8M112.2 37.9h23.9v1.8M114.1 37.9v1.8M121.4 37.9v1.8M128.8 37.9v1.8M136.1 32.4v5.5M165.4 39.7h-7.3v40.3h-5.5M174.8 39.7h3.5v11h-3.5M64.6 58h3.6M114.1 45.2v1.8M121.4 45.2v1.8"/>
<path d="M128.8 45.2v1.8M136.1 45.2v1.8h-36.7v-1.8M136.1 50.7v-3.7h18.3v77.1h-1.8M165.4 50.7h-5.5v33h-7.3M193 45.2h3.6v3.7M68.2 65.4h-3.6v22h25.6M68.2 61.7h-7.3v29.4h29.3M174.6 72.7h7.3M181.9 69h-7.3v7.4h7.3M207.6 65.4h20.2M207.6 69h20.2M227.8 61.7h-9.2v11h-11"/>
<path d="M90.2 98.4h-40.3v66M152.6 87.4h23.8v3.7h5.5M152.6 98.4h22v62.4h-102.7M152.6 94.7h23.8v73.4h-104.5M181.9 83.7h-7.3v7.4h-22M207.6 80h11v25.7h47.7v-22h-9.1M207.6 91.1h5.5v20.1h47.7v-16.5h-3.6M207.6 87.4h7.4v22h47.7v-18.3h-5.5M207.6 83.7h9.2v23.9h47.7v-20.2h-7.3M77.4 109.4h12.8M90.2 105.7h-3.6v58.7M90.2 102.1h-22v62.3"/>
<path d="M90.2 113.1v3.6h-12.8M152.6 105.7h18.3v40.4h-99M152.6 102.1h20.2v51.3h-100.9M152.6 116.7h16.5v9.2h9.2v23.8h56.9v11.1M152.6 109.4h5.5v18.3M152.6 113.1h33M181.9 109.4h3.7M152.6 120.4h14.7v7.3h12.8v36.7h31.2M158.1 135.1v1.8M36.8 157.1h-1.6v3.7h36.7v-3.7h1.6M36.8 149.7h-1.6v3.7h36.7v-3.7h1.6M36.8 142.4h-1.6v3.7h36.7v-3.7h1.6"/>
<path d="M55.2 142.4h-1.7v3.7M55.2 149.7h-1.7v3.7M55.2 157.1h-1.7v3.7M211.3 158.9v1.9M36.8 164.4h-1.6v3.7h36.7v-3.7h1.6M55.2 164.4h-1.7v3.7"/>
</g>
<g font-size="1.8" fill="#0e0e0e">
<text x="169" y="35.1">D?</text>
<text x="95.8" y="39.2">C?</text>
<text x="103.1" y="36.5">L?</text>
<text x="110.4" y="39.2">C?</text>
<text x="117.7" y="39.2">C?</text>
<text x="125.1" y="39.2">C?</text>
<text x="132.4" y="39.2">C?</text>
<text x="169" y="46.1">D?</text>
<text x="181.8" y="43.1">R?</text>
<text x="68.7" y="56.3">XS?</text>
<text x="185.4" y="59.2">DD?</text>
<text x="231.5" y="57.4">HL?</text>
<text x="93.9" y="62.9">DD?</text>
<text x="186.5" y="107.7">XS?</text>
<text x="79.8" y="112.8">ZQ?</text>
<text x="163.4" y="129.3">BA?</text>
<text x="40.4" y="139.9">S?</text>
<text x="58.7" y="139.9">S?</text>
<text x="77" y="139.9">S?</text>
<text x="40.4" y="147.2">S?</text>
<text x="58.7" y="147.2">S?</text>
<text x="77" y="147.2">S?</text>
<text x="40.4" y="154.6">S?</text>
<text x="58.7" y="154.6">S?</text>
<text x="77" y="154.6">S?</text>
<text x="40.4" y="161.9">S?</text>
<text x="58.7" y="161.9">S?</text>
<text x="77" y="161.9">S?</text>
<text x="214.8" y="156.4">PS?</text>
</g>
<g font-size="1.8">
<text x="216.3" y="161.4">VCC</text>
<text x="233" y="160.3">3</text>
<text x="216.3" y="165.1">TRIG</text>
<text x="233" y="164">4</text>
</g>
<g font-size="1.7">
<text x="99.1" y="40" transform="rotate(-90 99.1 40)">2</text>
<text x="113.7" y="40" transform="rotate(-90 113.7 40)">2</text>
<text x="121.1" y="40" transform="rotate(-90 121.1 40)">2</text>
<text x="128.4" y="40" transform="rotate(-90 128.4 40)">2</text>
<text x="135.7" y="40" transform="rotate(-90 135.7 40)">2</text>
<text x="150.4" y="65">20</text>
<text x="186.9" y="62.3">INT</text>
<text x="205.4" y="61.3">16</text>
<text x="205.4" y="65">4</text>
<text x="232.8" y="62.3">E</text>
<text x="232.8" y="66">RS</text>
<text x="255" y="61.3">2</text>
<text x="255" y="65">3</text>
<text x="150.4" y="68.7">7</text>
<text x="186.9" y="69.6">A0</text>
<text x="205.4" y="68.7">5</text>
<text x="232.8" y="69.6">R/W</text>
<text x="255" y="68.7">7</text>
<text x="95.2" y="73.3">AREF</text>
<text x="150.4" y="72.3">23</text>
<text x="150.4" y="76">24</text>
<text x="186.9" y="73.3">A1</text>
<text x="186.9" y="77">A2</text>
<text x="205.4" y="72.3">6</text>
<text x="205.4" y="76">7</text>
<text x="232.8" y="75.1">A</text>
<text x="255" y="72.3">8</text>
<text x="255" y="76">9</text>
<text x="95.2" y="80.6">PC6(PCINT14/!RESET!)</text>
<text x="150.4" y="79.7">25</text>
<text x="150.4" y="83.4">26</text>
<text x="205.4" y="79.7">9</text>
<text x="205.4" y="83.4">10</text>
<text x="232.8" y="78.8">K</text>
<text x="255" y="79.7">10</text>
<text x="255" y="83.4">11</text>
<text x="95.2" y="88">PB0(PCINT0/CLKO/ICP1)</text>
<text x="150.4" y="87">27</text>
<text x="186.9" y="84.3">SCL</text>
<text x="205.4" y="87">11</text>
<text x="232.8" y="88">SHIELD</text>
<text x="255" y="87">12</text>
<text x="95.2" y="91.6">PB1(OC1A/PCINT1)</text>
<text x="95.2" y="95.3">PB2(!SS!/OC1B/PCINT2)</text>
<text x="150.4" y="90.7">28</text>
<text x="150.4" y="94.4">2</text>
<text x="186.9" y="91.6">SDA</text>
<text x="205.4" y="90.7">12</text>
<text x="205.4" y="94.4">8</text>
<text x="232.8" y="91.6">SHIELD</text>
<text x="232.8" y="95.3">SHIELD</text>
<text x="255" y="90.7">13</text>
<text x="255" y="94.4">14</text>
<text x="95.2" y="99">PB3(MOSI/OC2A/PCINT3)</text>
<text x="150.4" y="98">3</text>
<text x="150.4" y="101.7">4</text>
<text x="232.8" y="99">SHIELD</text>
<text x="255" y="98">1</text>
<text x="95.2" y="102.6">PB4(MISO/PCINT4)</text>
<text x="95.2" y="106.3">PB5(SCK/PCINT5)</text>
<text x="150.4" y="105.4">5</text>
<text x="77" y="109.7" transform="rotate(-90 77 109.7)">2</text>
<text x="95.2" y="110">PB6(PCINT6/XTAL1/TOSC1)</text>
<text x="95.2" y="113.6">PB7(PCINT7/XTAL2/TOSC2)</text>
<text x="150.4" y="109.1">6</text>
<text x="150.4" y="112.7">11</text>
<text x="150.4" y="116.4">12</text>
<text x="150.4" y="120.1">13</text>
<text x="150.4" y="123.7">8</text>
<text x="150.4" y="127.4">22</text>
<text x="224.9" y="191.3">Title</text>
<text x="224.9" y="196.9">Size</text>
<text x="234.2" y="196.9">Number</text>
<text x="271.4" y="196.9">Revision</text>
<text x="224.9" y="202.5">Date:</text>
<text x="225.8" y="199.7">A3</text>
<text x="233.3" y="202.5">19.04.2021</text>
<text x="262.1" y="202.5">Sheet</text>
<text x="267.6" y="202.5">of</text>
<text x="224.9" y="204.3">File:</text>
<text x="233.3" y="204.3">C:\Users\..\Sheet1.SchDoc</text>
<text x="262.1" y="204.3">Drawn By:</text>
</g>
<g font-size="1.7" fill="#0e0e0e">
<text x="169" y="43.2">LED2</text>
<text x="169" y="54.2">LED2</text>
<text x="193.3" y="63.2">PPI</text>
<text x="240.7" y="61.3">DPY</text>
<text x="119.5" y="68.5">MCU</text>
<text x="221.6" y="160">ADC</text>
<text x="214.8" y="169.8">HC-SR04</text>
</g>
</svg>
